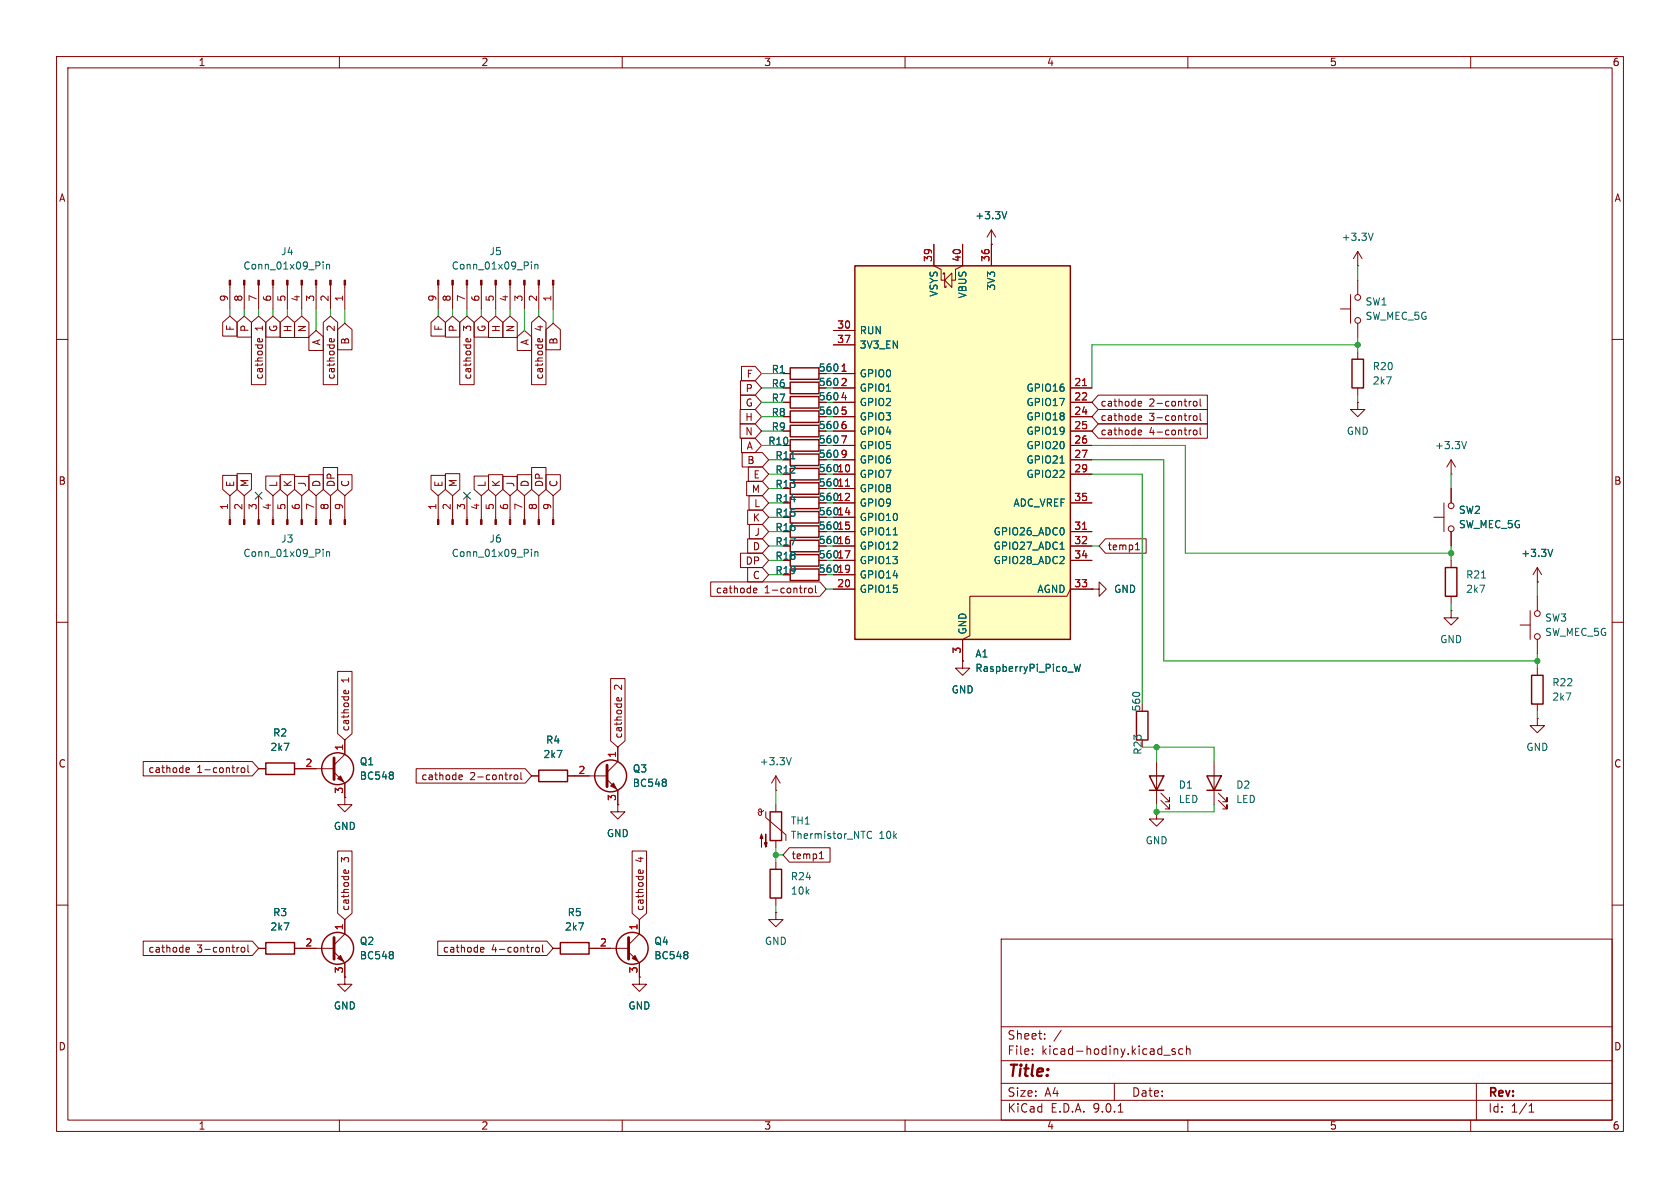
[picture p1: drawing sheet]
<svg xmlns="http://www.w3.org/2000/svg" width="297mm" height="210mm" viewBox="0 0 297 210" stroke-linecap="round" stroke-linejoin="round" font-family="sans-serif">
<g fill="none" stroke="#840000" stroke-width=".18">
<path d="M10 10h277v190h-277zM12 12h273v186h-273zM60 10v2M110 10v2M160 10v2M210 10v2M260 10v2M175.3 43.2h.1M175.3 40.6l-.8 1.3M175.3 40.6l.7 1.3M175.3 40.6v2.6M237 54.6h1.8"/>
<path d="M238.8 52.1v5.1M240 49.5v2.6M240 57.2v2.5M10 60h2M138.4 71.1h1.3M240 71.1v1.3h1.3l-1.3 1.3-1.2-1.3h1.2M240 71.1h.1M285 60h2M10 110h2M285 110h2M94 137.2h1.2M100.3 137.2h7"/>
<path d="M107.3 137.8l1.9 1.9v2.5M109.2 132.1v2.5l-1.9 1.9M137.2 139.7h.1M137.2 137.2l-.8 1.2M137.2 137.2l.7 1.2M137.2 137.2v2.5M61 141v1.2h1.2l-1.2 1.3-1.3-1.3h1.3M61 141h.1M109.2 142.2v1.3h1.3l-1.3 1.3-1.3-1.3h1.3M109.2 142.2h.1M10 160h2M61 172.7v1.3h1.2l-1.2 1.3-1.3-1.3h1.3"/>
<path d="M61 172.7h.1M177 166h108v32h-108zM285 160h2M60 198v2M110 198v2M160 198v2M177 194.5h108M177 191.5h108M177 187.5h108M177 181.5h108M182.5 186.3v.1M182.5 185.5v.1"/>
<path d="M184.7 183.6v.1M184.7 182.8v.1M187.6 182.1l-1.3 2M197 191.5v3M197.7 196.6h.8M205.7 186.5h1.2M207.7 185.5l-.3-.1-.2 .2v.2l.5 .2v.3h-.5M209.1 185.5l-.4-.1-.3 .3v.4l.1 .2h.6M209.7 185.5l.3-.1 .3 .1 .1 .9M209.7 184.9v1.5M210 198v2M260 198v2"/>
<path d="M261 191.5v6.5M270.3 196.6h.9M270.3 195.5l.4-.4v1.5"/>
<circle cx="240" cy="56.6" r=".51"/>
<circle cx="240" cy="52.6" r=".51"/>
</g>
<g fill="none" stroke="#840000" stroke-width=".25">
<path d="M139.7 70.1h5.1v2h-5.1zM139.7 80.3h5.1v2h-5.1zM95.2 136.1h5.1v2.1h-5.1z"/>
<circle cx="107.9" cy="137.2" r="2.82"/>
</g>
<path d="M178 37.4l-.4 1.3M139.8 81.1h.7M117.7 137.8l.1 .2-.1 .2M117.7 138.3l.1 .2-.1 .4M139.9 133.9l-.4 1.3" fill="none" stroke="#006464" stroke-width=".18"/>
<path d="M107.3 135.3v3.8" fill="none" stroke="#840000" stroke-width=".51"/>
<path d="M107.9 138.9l.6-.5 .5 1z" fill="#840000" stroke="#840000" stroke-width=".18"/>
<path d="M151.1 47h38.1v66h-38.1z" fill="#ffffc2"/>
<g fill="none" stroke="#840000" stroke-width=".25">
<path d="M151.1 47h38.1v66h-38.1zM139.7 67.6h5.1v2h-5.1zM139.7 72.6h5.1v2.1h-5.1zM139.7 77.7h5.1v2.1h-5.1zM139.7 65h5.1v2.1h-5.1zM139.7 75.2h5.1v2h-5.1zM239 63.5h2v5.1h-2zM139.7 95.5h5.1v2h-5.1zM139.7 93h5.1v2h-5.1zM139.7 98h5.1v2.1h-5.1zM139.7 87.9h5.1v2h-5.1zM139.7 85.3h5.1v2.1h-5.1z"/>
<path d="M139.7 90.4h5.1v2.1h-5.1zM139.7 82.8h5.1v2h-5.1zM139.7 100.6h5.1v2h-5.1zM255.5 100.3h2.1v5.1h-2.1zM270.8 119.4h2v5.1h-2zM47 134.9h5.1v2h-5.1zM200.9 125.7h2v5.1h-2zM203.2 137.2h2.5l-1.2 2.5zM203.2 139.7h2.5M213.4 137.2h2.5l-1.3 2.5zM213.4 139.7h2.5M136.1 153.7h2.1v5.1h-2.1z"/>
<path d="M136.1 143.5h2.1v5.1h-2.1zM47 166.6h5.1v2.1h-5.1zM99.1 166.6h5v2.1h-5z"/>
<circle cx="59.7" cy="135.9" r="2.82"/>
<circle cx="59.7" cy="167.6" r="2.82"/>
<circle cx="111.8" cy="167.6" r="2.82"/>
</g>
<g fill="none" stroke="#840000" stroke-width=".18">
<path d="M39.4 57l1.2-1.1 1.3 1.1v2.4h-2.5zM40.6 50.4v4.2M41.9 57l1.3-1.1 1.3 1.1v2.6h-2.6zM43.2 50.4v4.2M44.4 57l1.3-1.1 1.3 1.1v11h-2.6zM45.7 50.4v4.2M46.3 59.9v.5M47 57l1.3-1.1 1.2 1.1v2.6h-2.5zM48.3 50.4v4.2M49.5 57l1.3-1.1 1.3 1.1v2.7h-2.6zM50.8 50.4v4.2M52.1 57l1.2-1.1 1.3 1.1v2.7h-2.5z"/>
<path d="M53.3 50.4v4.2M54.6 59.5l1.3-1.1 1.3 1.1v2.5h-2.6zM55.9 50.4v4.2M57.1 57l1.3-1.1 1.3 1.1v11h-2.6zM58.4 50.4v4.2M59 59.9v.5M59.7 58.3l1.3-1.1 1.2 1.1v3.5h-2.5zM61 50.4v4.2M76.2 57l1.3-1.1 1.2 1.1v2.4h-2.5zM77.5 50.4v4.2M78.7 57l1.3-1.1 1.3 1.1v2.6h-2.6zM80 50.4v4.2"/>
<path d="M81.3 57l1.2-1.1 1.3 1.1v11h-2.5zM82.5 50.4v4.2M83.2 59.9v.5M83.8 57l1.3-1.1 1.3 1.1v2.6h-2.6zM85.1 50.4v4.2M86.4 57l1.2-1.1 1.3 1.1v2.7h-2.5zM87.6 50.4v4.2M88.9 57l1.3-1.1 1.2 1.1v2.7h-2.5zM90.2 50.4v4.2M91.4 59.5l1.3-1.1 1.3 1.1v2.5h-2.6zM92.7 50.4v4.2M94 57l1.2-1.1 1.3 1.1v11h-2.5z"/>
<path d="M95.2 50.4v4.2M95.9 59.9v.5M96.5 58.3l1.3-1.1 1.3 1.1v3.5h-2.6zM97.8 50.4v4.2M147.3 58.4h3.8M165.1 43.2v3.8l1.3 .6v1.9h.6M166.8 48.5v-.2h.2v2.5h.3v-.3M168.3 48.3v2.5l-1.3-1.3zM170.2 43.2v3.8l-1.3 .6v1.9h-.6M175.3 43.2h.1M175.3 43.2v3.8M240 47h.1"/>
<path d="M240 44.5l-.7 1.2M240 44.5l.8 1.2M240 44.5v2.5M45.6 60.4l-.1-.4 .3-.2 .2 .6M58.3 60.4l-.1-.4 .3-.2 .2 .6M82.4 60.4v-.4l.3-.2 .1 .6M95.1 60.4v-.4l.3-.2 .1 .6M130.8 72.4h2.7l1.1 1.3-1.1 1.2h-2.7zM130.8 74.9h2.7l1.1 1.3-1.1 1.3h-2.7zM130.9 67.3h2.6l1.1 1.3-1.1 1.3h-2.6zM130.9 69.8h2.6l1.1 1.3-1.1 1.3h-2.6zM131.1 64.8h2.4l1.1 1.2-1.1 1.3h-2.4z"/>
<path d="M131.1 77.5h2.4l1.1 1.2-1.1 1.3h-2.4zM138.4 66h1.3M138.4 68.6h1.3M138.4 71.1h1.3M138.4 73.7h1.3M138.4 76.2h1.3M138.4 78.7h1.3M147.3 61h3.8M147.3 66h3.8M147.3 68.6h3.8M147.3 71.1h3.8M147.3 73.7h3.8"/>
<path d="M147.3 76.2h3.8M147.3 78.7h3.8M189.2 68.6h3.8M189.2 71.1h3.8M189.2 73.7h3.8M189.2 76.2h3.8M189.2 78.7h3.8M194.2 74.9h19.2v2.6h-19.2l-1.2-1.3zM194.2 72.4h19.2v2.5h-19.2l-1.2-1.2zM194.2 69.8h19.2v2.6h-19.2l-1.2-1.3zM201.3 76.8h.5M201.3 76.1l.3-.1 .2 .3-.6 .1"/>
<path d="M201.3 71l.3-.1 .2 .3-.6 .2M201.3 73.5h.3l.2 .3-.6 .1M201.3 74.3h.5M201.3 71.7h.5M210.5 76h.1M210.5 73.5h.1M210.5 70.9h.1M211 76.1l.2-.1 .4 .1v.5l-.1 .2-.3 .1-.2-.2zM211 71.1l.2-.2 .4 .2v.4l-.1 .2-.3 .1-.2-.1zM211 73.6l.2-.1 .4 .1v.5l-.1 .2h-.3l-.2-.1zM212.2 75.6v1.1l.1 .2M212.2 70.5v1.1l.1 .2"/>
<path d="M212.2 73.1v1l.1 .2M240 62.2v1.3M240 68.6v1.3M39.4 84h2.5v2.5l-1.3 1.1-1.2-1.1zM40.6 87.6v4.2M41.9 83.7h2.6v2.8l-1.3 1.1-1.3-1.1zM43.2 87.6v4.2M45.7 87.6v4.2M47 84.2h2.5v2.3l-1.2 1.1-1.3-1.1zM48.3 87.6v4.2M49.5 83.9h2.6v2.6l-1.3 1.1-1.3-1.1zM50.8 87.6v4.2"/>
<path d="M52.1 84.2h2.5v2.3l-1.3 1.1-1.2-1.1zM53.3 87.6v4.2M54.6 83.9h2.6v2.6l-1.3 1.1-1.3-1.1zM55.9 87.6v4.2M57.1 82.6h2.6v3.9l-1.3 1.1-1.3-1.1zM58.4 87.6v4.2M59.7 83.9h2.5v2.6l-1.2 1.1-1.3-1.1zM61 87.6v4.2M76.2 84h2.5v2.5l-1.2 1.1-1.3-1.1zM77.5 87.6v4.2M78.7 83.7h2.6v2.8l-1.3 1.1-1.3-1.1zM80 87.6v4.2"/>
<path d="M82.5 87.6v4.2M83.8 84.2h2.6v2.3l-1.3 1.1-1.3-1.1zM85.1 87.6v4.2M86.4 83.9h2.5v2.6l-1.3 1.1-1.2-1.1zM87.6 87.6v4.2M88.9 84.2h2.5v2.3l-1.2 1.1-1.3-1.1zM90.2 87.6v4.2M91.4 83.9h2.6v2.6l-1.3 1.1-1.3-1.1zM92.7 87.6v4.2M94 82.6h2.5v3.9l-1.3 1.1-1.2-1.1zM95.2 87.6v4.2M96.5 83.9h2.6v2.6l-1.3 1.1-1.3-1.1z"/>
<path d="M97.8 87.6v4.2M130.9 97.8h3.9l1.1 1.3-1.1 1.2h-3.9zM131.2 80h3.6l1.1 1.3-1.1 1.3h-3.6zM132 85.1h2.8l1.1 1.3-1.1 1.2h-2.8zM132.2 90.2h2.6l1.1 1.2-1.1 1.3h-2.6zM132.2 95.2h2.6l1.1 1.3-1.1 1.3h-2.6zM132.3 82.5h2.5l1.1 1.3-1.1 1.3h-2.5zM132.4 87.6h2.4l1.1 1.3-1.1 1.3h-2.4zM132.5 92.7h2.3l1.1 1.3-1.1 1.3h-2.3zM147.3 81.3h3.8M147.3 83.8h3.8M147.3 86.4h3.8"/>
<path d="M147.3 88.9h3.8M147.3 91.4h3.8M147.3 94h3.8M147.3 96.5h3.8M147.3 99.1h3.8M189.2 81.3h3.8M189.2 83.8h3.8M189.2 88.9h3.8M189.2 94h3.8M189.2 96.5h3.8M189.2 99.1h3.8M195.4 95.2h7.2v2.6h-7.2l-1.1-1.3z"/>
<path d="M200.7 97.2h.8M200.9 96.2l.2-.3v1.3M253.5 91.4h1.8M255.3 88.9v5.1M256.5 83.8h.1M256.5 81.3v2.5M256.5 86.4v2.5M256.5 94v2.5M256.5 99.1v1.2M256.5 81.3l-.7 1.3M256.5 81.3l.8 1.3M59.7 118.7h2.5v11l-1.2 1.1-1.3-1.1z"/>
<path d="M107.9 120h2.6v11l-1.3 1.1-1.3-1.1zM125.6 102.9h19.3l1.1 1.2-1.1 1.3h-19.3zM132.2 100.3h2.6l1.1 1.3-1.1 1.3h-2.6zM133.3 104.7h.5M133.3 104h.3l.2 .3-.6 .1M142.5 104h.1M143 104.1l.2-.1 .4 .1v.5l-.1 .1-.3 .1-.2-.1zM144.2 103.5v1.1l.1 .2M147.3 101.6h3.8M147.3 104.1h3.8M170.2 116.8v1.3h1.2l-1.2 1.3-1.3-1.3h1.3M170.2 116.8h.1"/>
<path d="M193 104.1h-3.8l-.6 1.3h-17.2v7l-1.2 .6v3.8M193 104.1h1.3v-1.2l1.3 1.2-1.3 1.3v-1.3M193 104.1h.1M256.5 108v1.2h1.3l-1.3 1.3-1.2-1.3h1.2M256.5 108h.1M256.5 105.4v1.3M268.7 110.5h1.8M270.5 108v5M271.8 102.9h.1M271.8 100.3l-.8 1.3M271.8 100.3l.7 1.3M271.8 100.3v2.6"/>
<path d="M271.8 105.4v2.6M271.8 113v2.6M271.8 118.1v1.3M25.3 134.6h19.3l1.1 1.3-1.1 1.3h-19.3zM32.9 136.5h.5M32.9 135.8l.4-.1 .2 .3-.6 .1M42.1 135.7h.2M42.7 135.8l.3-.1 .3 .3v.3l-.3 .3-.3-.1-.1-.2zM43.8 135.3v1.1l.2 .2M45.7 135.9h1.3M52.1 135.9h7M59.1 136.5l1.9 1.9v2.6"/>
<path d="M60.8 122.6v-.4l.3-.2 .1 .6M61 130.8v2.6l-1.9 1.9M61.6 122.1v.5M73.6 135.9h19.3l1.1 1.3-1.1 1.2h-19.3zM81.2 137.8h.5M81.2 137h.4l.1 .3-.6 .1M90.4 137h.1M91 137h.3l.2 .2v.4l-.2 .2h-.3l-.1-.2zM92.1 136.6v1l.2 .2M94 137.2h1.2M100.3 137.2h3.8M109.1 123.8l-.1-.3 .3-.2 .2 .6"/>
<path d="M109.2 132.1v2.5M109.2 139.7v2.5M109.8 123.4v.4M204.5 134.6v7.6M214.6 134.6v7.6M271.8 127v1.3h1.2l-1.2 1.2-1.3-1.2h1.3M271.8 127h.1M271.8 124.5v1.2M59.7 150.4h2.5v11l-1.2 1.2-1.3-1.2zM60.8 154.3v-.3l.3-.2 .1 .6M61 141h.1M61.6 153.8v.5"/>
<path d="M109.2 142.2h.1M111.8 150.4h2.5v11l-1.3 1.2-1.2-1.2zM112.9 154.3v-.3l.3-.2 .1 .6M113.6 153.8v.5M134.1 143.3l.2-.3 .3 .1v.9l-.4 .1-.2-.5M134.1 143.3l.1 .2h.3l.5-.2M135.4 143.5v1l3.5 3.1v1M137.2 142.2v1.3M137.2 148.6v1.3M137.2 152.4v1.3M137.2 158.8v1.2M139.5 149.9h7.2v2.5h-7.2l-1.1-1.3z"/>
<path d="M144.9 151.8h.7M145 150.8l.2-.3v1.3M204.5 143.5v1.3h1.2l-1.2 1.3-1.3-1.3h1.3M204.5 143.5h.1M205.2 141.5l1.6 1.5v-.8v.8h-.8M205.2 140.2l1.6 1.5v-.7v.7h-.8M215.4 141.5l1.5 1.5v-.8v.8h-.7M215.4 140.2l1.5 1.5v-.7v.7h-.7M25.3 166.4h19.3l1.1 1.2-1.1 1.3h-19.3zM32.9 168.2h.5M32.9 167.5h.4l.2 .3-.6 .1M42.1 167.5h.2"/>
<path d="M42.7 167.5h.3l.3 .2v.4l-.3 .2-.3-.1-.1-.1zM43.8 167v1.1l.2 .2M45.7 167.6h1.3M52.1 167.6h7M59.1 168.3l1.9 1.9v2.5M61 172.7h.1M61 162.6v2.5l-1.9 1.9M77.4 166.4h19.3l1.1 1.2-1.1 1.3h-19.3zM85 168.2h.5M85 167.5h.4l.2 .3-.6 .1M94.2 167.5h.1M94.8 167.5h.3l.3 .2v.4l-.3 .2-.3-.1-.1-.1z"/>
<path d="M95.9 167v1.1l.2 .2M97.8 167.6h1.3M104.1 167.6h7M111.1 168.3l1.9 1.9v2.5M113 172.7v1.3h1.3l-1.3 1.3-1.2-1.3h1.2M113 172.7h.1M113 162.6v2.5l-1.9 1.9M137.2 161.3v1.3h1.2l-1.2 1.2-1.3-1.2h1.3M137.2 161.3h.1"/>
<circle cx="256.5" cy="93.5" r=".51"/>
<circle cx="256.5" cy="89.4" r=".51"/>
<circle cx="271.8" cy="112.5" r=".51"/>
<circle cx="271.8" cy="108.5" r=".51"/>
</g>
<path d="M191.4 68.2h.7M149.5 85.9h.7M191.4 93.6h.7" fill="none" stroke="#a90000" stroke-width=".18"/>
<g fill="none" stroke="#006464" stroke-width=".18">
<path d="M178 37.4l-.4 1.3M57.1 46.3v.1M57.1 46.7v.9M57.7 46.7v.9M57.7 46.8l.2-.1 .3 .1 .1 .8M93.9 46.3v.1M93.9 46.7v.9M94.6 46.8l.1-.1 .3 .1 .1 .8M94.6 46.7v.9M242.8 41.2l-.5 1.3M259.3 78l-.5 1.3M57.1 97.1v.1"/>
<path d="M57.1 97.5v.9M57.7 97.5v.9M57.7 97.6l.2-.1 .3 .1 .1 .8M93.9 97.1v.1M93.9 97.5v.9M94.6 97.6l.1-.1 .3 .1 .1 .8M94.6 97.5v.9M139.8 81.1h.7M157.9 94.6h.7M187.4 81.9h.7M187.4 97.1h.7M274.5 97.1l-.4 1.3"/>
<path d="M189.9 117.4l.3 1.3 .3-.9 .2 .9 .3-1.3M261.9 102.2h.7M69.4 136.5l.1 .2-.1 .3M69.4 137.1l.1 .2-.1 .4M117.7 137.8l.1 .2-.1 .2M117.7 138.3l.1 .2-.1 .4M153.3 147.7l.2 .5h.3l.3-.1M154.1 147.1l-.3-.2-.3 .1-.2 .5M69.4 168.3l.1 .2-.1 .2M69.4 168.8l.1 .2-.1 .4M121.5 168.3l.1 .2-.1 .2M121.5 168.8l.1 .2-.1 .4"/>
</g>
<g fill="#840000" stroke="#840000" stroke-width=".18">
<path d="M60.8 49.5h.3v.9h-.3z"/>
<path d="M58.3 49.5h.2v.9h-.2z"/>
<path d="M55.8 49.5h.2v.9h-.2z"/>
<path d="M53.2 49.5h.3v.9h-.3z"/>
<path d="M50.7 49.5h.2v.9h-.2z"/>
<path d="M48.1 49.5h.3v.9h-.3z"/>
<path d="M45.6 49.5h.2v.9h-.2z"/>
<path d="M43.1 49.5h.2v.9h-.2z"/>
<path d="M40.5 49.5h.3v.9h-.3z"/>
<path d="M111.8 169.4l.5-.5 .5 1z"/>
<path d="M40.5 91.8h.3v.9h-.3z"/>
<path d="M43.1 91.8h.2v.9h-.2z"/>
<path d="M45.6 91.8h.2v.9h-.2z"/>
<path d="M48.1 91.8h.3v.9h-.3z"/>
<path d="M50.7 91.8h.2v.9h-.2z"/>
<path d="M53.2 91.8h.3v.9h-.3z"/>
<path d="M55.8 91.8h.2v.9h-.2z"/>
<path d="M58.3 91.8h.2v.9h-.2z"/>
<path d="M60.8 91.8h.3v.9h-.3z"/>
<path d="M97.7 49.5h.2v.9h-.2z"/>
<path d="M95.1 49.5h.3v.9h-.3z"/>
<path d="M92.6 49.5h.2v.9h-.2z"/>
<path d="M90 49.5h.3v.9h-.3z"/>
<path d="M87.5 49.5h.3v.9h-.3z"/>
<path d="M85 49.5h.2v.9h-.2z"/>
<path d="M82.4 49.5h.3v.9h-.3z"/>
<path d="M79.9 49.5h.2v.9h-.2z"/>
<path d="M77.3 49.5h.3v.9h-.3z"/>
<path d="M77.3 91.8h.3v.9h-.3z"/>
<path d="M79.9 91.8h.2v.9h-.2z"/>
<path d="M82.4 91.8h.3v.9h-.3z"/>
<path d="M85 91.8h.2v.9h-.2z"/>
<path d="M87.5 91.8h.3v.9h-.3z"/>
<path d="M90 91.8h.3v.9h-.3z"/>
<path d="M92.6 91.8h.2v.9h-.2z"/>
<path d="M95.1 91.8h.3v.9h-.3z"/>
<path d="M97.7 91.8h.2v.9h-.2z"/>
<path d="M134.6 147.4l.3 .8h-.5l.2-.8v2.3z"/>
<path d="M135.4 147.4v2.3l-.3-.7h.5l-.2 .7z"/>
<path d="M59.7 169.4l.5-.5 .5 1z"/>
<path d="M60.2 137.2l.5 1-1-.5z"/>
</g>
<path d="M59.1 134v3.8M59.1 165.7v3.8M111.1 165.7v3.8" fill="none" stroke="#840000" stroke-width=".51"/>
<g fill="none" stroke="#009600" stroke-width=".18">
<path d="M40.6 54.6v1.3M43.2 54.6v1.3M45.7 54.6v1.3M48.3 54.6v1.3M50.8 54.6v1.3M53.3 54.6v1.3M55.9 54.6v3.8M58.4 54.6v1.3M61 54.6v2.6M77.5 54.6v1.3M80 54.6v1.3M82.5 54.6v1.3"/>
<path d="M85.1 54.6v1.3M87.6 54.6v1.3M90.2 54.6v1.3M92.7 54.6v3.8M95.2 54.6v1.3M97.8 54.6v2.6M240 47v2.5M240 59.7v2.5M134.6 78.7h3.8M134.6 76.2h3.8M134.6 73.7h3.8M134.6 66h3.8"/>
<path d="M134.6 68.6h3.8M134.6 71.1h3.8M193 78.7h16.5v19.1h47M240 69.9v1.2M240 61h-47v7.6M135.9 99.1h2.5M135.9 96.5h2.5M135.9 81.3h2.5M135.9 83.8h2.5M135.9 86.4h2.5M135.9 88.9h2.5M135.9 91.4h2.5"/>
<path d="M135.9 94h2.5M193 96.5h1.3M193 81.3h12.7v35.5h66.1M193 83.8h8.9v40.7M256.5 83.8v2.6M256.5 96.5v2.6M135.9 101.6h2.5M146 104.1h1.3M256.5 106.7v1.3M271.8 102.9v2.5M271.8 115.6v2.5M137.2 139.7v2.5"/>
<path d="M201.9 132.1h12.7v2.5M204.5 132.1v2.5M271.8 125.7v1.3M137.2 151.1h1.2M137.2 149.9v2.5M204.5 142.2v1.3h10.1v-1.3M137.2 160v1.3"/>
</g>
<path d="M45.1 87l1.2 1.2M46.3 87l-1.2 1.2M81.9 87l1.3 1.2M83.2 87l-1.3 1.2" fill="none" stroke="#000084" stroke-width=".18"/>
<g fill="#009600" stroke="#009600" stroke-width=".18">
<circle cx="240" cy="61" r=".46"/>
<circle cx="137.2" cy="151.1" r=".46"/>
<circle cx="204.5" cy="143.5" r=".46"/>
<circle cx="204.5" cy="132.1" r=".46"/>
<circle cx="271.8" cy="116.8" r=".46"/>
<circle cx="256.5" cy="97.8" r=".46"/>
</g>
<text font-size="2.8" fill="#840000" x="178" y="190.9">Title:</text>
<g font-size="2.1" fill="#840000">
<text x="178" y="184">Sheet:</text>
<text x="178" y="186.7">File:</text>
<text x="184.1" y="186.7">kicad-hodiny.kicad_sch</text>
<text x="178" y="196.9">KiCad</text>
<text x="178" y="194.1">Size:</text>
<text x="184.7" y="194.1">A4</text>
<text x="185.7" y="196.9">E.D.A.</text>
<text x="193.3" y="196.9">9.0.1</text>
<text x="200" y="194.1">Date:</text>
<text x="263" y="194.3">Rev:</text>
<text x="263" y="196.9">Id:</text>
<text x="267.1" y="196.9">1/1</text>
</g>
<g font-size="1.8" fill="#840000">
<text x="35" y="11.9">1</text>
<text x="85" y="11.9">2</text>
<text x="135" y="11.9">3</text>
<text x="185" y="11.9">4</text>
<text x="235" y="11.9">5</text>
<text x="285" y="11.9">6</text>
<text x="10.3" y="35.9">A</text>
<text x="285.3" y="35.9">A</text>
<text x="41.6" y="58.6" transform="rotate(-90 41.6 58.6)">F</text>
<text x="44.1" y="58.8" transform="rotate(-90 44.1 58.8)">P</text>
<text x="46.7" y="58.5" transform="rotate(-90 46.7 58.5)">1</text>
<text x="49.2" y="58.8" transform="rotate(-90 49.2 58.8)">G</text>
<text x="51.8" y="58.8" transform="rotate(-90 51.8 58.8)">H</text>
<text x="54.3" y="58.8" transform="rotate(-90 54.3 58.8)">N</text>
<text x="59.4" y="58.5" transform="rotate(-90 59.4 58.5)">2</text>
<text x="78.4" y="58.6" transform="rotate(-90 78.4 58.6)">F</text>
<text x="81" y="58.8" transform="rotate(-90 81 58.8)">P</text>
<text x="83.5" y="58.5" transform="rotate(-90 83.5 58.5)">3</text>
<text x="86" y="58.8" transform="rotate(-90 86 58.8)">G</text>
<text x="88.6" y="58.8" transform="rotate(-90 88.6 58.8)">H</text>
<text x="91.1" y="58.8" transform="rotate(-90 91.1 58.8)">N</text>
<text x="96.2" y="58.5" transform="rotate(-90 96.2 58.5)">4</text>
<text x="56.8" y="61.1" transform="rotate(-90 56.8 61.1)">A</text>
<text x="61.9" y="61" transform="rotate(-90 61.9 61)">B</text>
<text x="93.7" y="61.1" transform="rotate(-90 93.7 61.1)">A</text>
<text x="98.7" y="61" transform="rotate(-90 98.7 61)">B</text>
<text x="144.6" y="65.9">560</text>
<text x="46.7" y="67.2" transform="rotate(-90 46.7 67.2)">cathode</text>
<text x="59.4" y="67.2" transform="rotate(-90 59.4 67.2)">cathode</text>
<text x="83.5" y="67.2" transform="rotate(-90 83.5 67.2)">cathode</text>
<text x="96.2" y="67.2" transform="rotate(-90 96.2 67.2)">cathode</text>
<text x="131.7" y="69.5">P</text>
<text x="131.9" y="67">F</text>
<text x="144.6" y="71">560</text>
<text x="144.6" y="68.4">560</text>
<text x="131.7" y="74.6">H</text>
<text x="131.7" y="77.2">N</text>
<text x="131.7" y="72.1">G</text>
<text x="144.6" y="73.5">560</text>
<text x="144.6" y="76">560</text>
<text x="194.5" y="77.2">cathode</text>
<text x="194.5" y="74.6">cathode</text>
<text x="194.5" y="72.1">cathode</text>
<text x="203.1" y="77.2">4-control</text>
<text x="203.1" y="74.6">3-control</text>
<text x="203.1" y="72.1">2-control</text>
<text x="131.9" y="79.7">A</text>
<text x="132" y="82.2">B</text>
<text x="137" y="81.4">R11</text>
<text x="137" y="83.9">R12</text>
<text x="144.6" y="81.1">560</text>
<text x="144.6" y="83.7">560</text>
<text x="144.6" y="78.6">560</text>
<text x="10.3" y="85.9">B</text>
<text x="41.6" y="86.2" transform="rotate(-90 41.6 86.2)">E</text>
<text x="44.1" y="86.2" transform="rotate(-90 44.1 86.2)">M</text>
<text x="49.2" y="86.2" transform="rotate(-90 49.2 86.2)">L</text>
<text x="51.8" y="86.2" transform="rotate(-90 51.8 86.2)">K</text>
<text x="54.3" y="86.2" transform="rotate(-90 54.3 86.2)">J</text>
<text x="56.8" y="86.2" transform="rotate(-90 56.8 86.2)">D</text>
<text x="59.4" y="86.2" transform="rotate(-90 59.4 86.2)">DP</text>
<text x="61.9" y="86.2" transform="rotate(-90 61.9 86.2)">C</text>
<text x="78.4" y="86.2" transform="rotate(-90 78.4 86.2)">E</text>
<text x="81" y="86.2" transform="rotate(-90 81 86.2)">M</text>
<text x="86" y="86.2" transform="rotate(-90 86 86.2)">L</text>
<text x="88.6" y="86.2" transform="rotate(-90 88.6 86.2)">K</text>
<text x="91.1" y="86.2" transform="rotate(-90 91.1 86.2)">J</text>
<text x="93.7" y="86.2" transform="rotate(-90 93.7 86.2)">D</text>
<text x="96.2" y="86.2" transform="rotate(-90 96.2 86.2)">DP</text>
<text x="98.7" y="86.2" transform="rotate(-90 98.7 86.2)">C</text>
<text x="132.8" y="87.3">M</text>
<text x="133.1" y="84.8">E</text>
<text x="133.2" y="89.9">L</text>
<text x="137" y="89">R14</text>
<text x="137" y="86.5">R13</text>
<text x="144.6" y="88.7">560</text>
<text x="144.6" y="86.2">560</text>
<text x="285.3" y="85.9">B</text>
<text x="133" y="92.4">K</text>
<text x="133.3" y="94.9">J</text>
<text x="137" y="94.1">R16</text>
<text x="137" y="91.5">R15</text>
<text x="144.6" y="93.8">560</text>
<text x="144.6" y="91.3">560</text>
<text x="131.7" y="100">DP</text>
<text x="133" y="97.5">D</text>
<text x="137" y="96.6">R17</text>
<text x="137" y="99.2">R18</text>
<text x="137" y="101.7">R19</text>
<text x="144.6" y="96.4">560</text>
<text x="144.6" y="98.9">560</text>
<text x="144.6" y="101.4">560</text>
<text x="195.7" y="97.5">temp1</text>
<text x="126.5" y="105.1">cathode</text>
<text x="133" y="102.6">C</text>
<text x="135.1" y="105.1">1-control</text>
<text x="61.9" y="120.7" transform="rotate(-90 61.9 120.7)">1</text>
<text x="110.2" y="122" transform="rotate(-90 110.2 122)">2</text>
<text x="61.9" y="129.4" transform="rotate(-90 61.9 129.4)">cathode</text>
<text x="110.2" y="130.7" transform="rotate(-90 110.2 130.7)">cathode</text>
<text x="10.3" y="135.9">C</text>
<text x="26.1" y="136.8">cathode</text>
<text x="34.8" y="136.8">1-control</text>
<text x="285.3" y="135.9">C</text>
<text x="74.4" y="138.1">cathode</text>
<text x="83.1" y="138.1">2-control</text>
<text x="61.9" y="152.5" transform="rotate(-90 61.9 152.5)">3</text>
<text x="114" y="152.5" transform="rotate(-90 114 152.5)">4</text>
<text x="139.9" y="152.1">temp1</text>
<text x="61.9" y="161.1" transform="rotate(-90 61.9 161.1)">cathode</text>
<text x="114" y="161.1" transform="rotate(-90 114 161.1)">cathode</text>
<text x="26.1" y="168.6">cathode</text>
<text x="34.8" y="168.6">3-control</text>
<text x="78.2" y="168.6">cathode</text>
<text x="86.9" y="168.6">4-control</text>
<text x="10.3" y="185.9">D</text>
<text x="285.3" y="185.9">D</text>
<text x="35" y="199.9">1</text>
<text x="85" y="199.9">2</text>
<text x="135" y="199.9">3</text>
<text x="185" y="199.9">4</text>
<text x="235" y="199.9">5</text>
<text x="285" y="199.9">6</text>
</g>
<g font-size="1.8" fill="#006464">
<text x="172.3" y="39">+3.3V</text>
<text x="42.9" y="47.9">Conn_01x09_Pin</text>
<text x="49.6" y="45.3">J4</text>
<text x="79.8" y="47.9">Conn_01x09_Pin</text>
<text x="86.4" y="45.3">J5</text>
<text x="237.1" y="42.8">+3.3V</text>
<text x="166" y="52.6" transform="rotate(-90 166 52.6)">VSYS</text>
<text x="171" y="52.9" transform="rotate(-90 171 52.9)">VBUS</text>
<text x="176.1" y="51.5" transform="rotate(-90 176.1 51.5)">3V3</text>
<text x="151.9" y="59.3">RUN</text>
<text x="241.3" y="54.2">SW1</text>
<text x="241.3" y="56.7">SW_MEC_5G</text>
<text x="148.5" y="65.8">1</text>
<text x="151.9" y="61.8">3V3_EN</text>
<text x="242.6" y="65.6">R20</text>
<text x="136.3" y="71.2">R7</text>
<text x="136.3" y="68.7">R6</text>
<text x="136.3" y="66.1">R1</text>
<text x="148.5" y="68.3">2</text>
<text x="148.5" y="70.9">4</text>
<text x="151.9" y="66.9">GPIO0</text>
<text x="151.9" y="69.4">GPIO1</text>
<text x="151.9" y="72">GPIO2</text>
<text x="181.4" y="69.4">GPIO16</text>
<text x="181.4" y="72">GPIO17</text>
<text x="242.6" y="68.2">2k7</text>
<text x="136.3" y="73.8">R8</text>
<text x="136.3" y="76.3">R9</text>
<text x="148.5" y="73.4">5</text>
<text x="148.5" y="75.9">6</text>
<text x="151.9" y="74.5">GPIO3</text>
<text x="151.9" y="77.1">GPIO4</text>
<text x="181.4" y="74.5">GPIO18</text>
<text x="181.4" y="77.1">GPIO19</text>
<text x="238" y="77.1">GND</text>
<text x="135.7" y="78.8">R10</text>
<text x="147.9" y="83.6">10</text>
<text x="148.5" y="78.5">7</text>
<text x="148.5" y="81">9</text>
<text x="151.9" y="79.6">GPIO5</text>
<text x="151.9" y="82.1">GPIO6</text>
<text x="181.4" y="79.6">GPIO20</text>
<text x="181.4" y="82.1">GPIO21</text>
<text x="253.6" y="79.6">+3.3V</text>
<text x="147.9" y="86.1">11</text>
<text x="147.9" y="88.6">12</text>
<text x="151.9" y="84.7">GPIO7</text>
<text x="151.9" y="87.2">GPIO8</text>
<text x="151.9" y="89.8">GPIO9</text>
<text x="179.1" y="89.8">ADC_VREF</text>
<text x="181.4" y="84.7">GPIO22</text>
<text x="147.9" y="91.2">14</text>
<text x="147.9" y="93.7">15</text>
<text x="151.9" y="92.3">GPIO10</text>
<text x="151.9" y="94.8">GPIO11</text>
<text x="175.6" y="94.8">GPIO26_ADC0</text>
<text x="257.8" y="91">SW2</text>
<text x="257.8" y="93.6">SW_MEC_5G</text>
<text x="42.9" y="98.7">Conn_01x09_Pin</text>
<text x="49.6" y="96.1">J3</text>
<text x="79.8" y="98.7">Conn_01x09_Pin</text>
<text x="86.4" y="96.1">J6</text>
<text x="147.9" y="96.3">16</text>
<text x="147.9" y="98.8">17</text>
<text x="147.9" y="101.3">19</text>
<text x="151.9" y="97.4">GPIO12</text>
<text x="151.9" y="99.9">GPIO13</text>
<text x="175.6" y="97.4">GPIO27_ADC1</text>
<text x="175.6" y="99.9">GPIO28_ADC2</text>
<text x="268.8" y="98.7">+3.3V</text>
<text x="151.9" y="102.5">GPIO14</text>
<text x="151.9" y="105">GPIO15</text>
<text x="183.3" y="105">AGND</text>
<text x="196.9" y="105">GND</text>
<text x="259.1" y="105">2k7</text>
<text x="259.1" y="102.5">R21</text>
<text x="171" y="112.3" transform="rotate(-90 171 112.3)">GND</text>
<text x="254.5" y="113.9">GND</text>
<text x="273.1" y="110.1">SW3</text>
<text x="273.1" y="112.6">SW_MEC_5G</text>
<text x="172.3" y="116.4">A1</text>
<text x="172.3" y="119">RaspberryPi_Pico_W</text>
<text x="168.1" y="122.8">GND</text>
<text x="201.8" y="125.9" transform="rotate(-90 201.8 125.9)">560</text>
<text x="274.3" y="124.1">2k7</text>
<text x="274.3" y="121.5">R22</text>
<text x="48.2" y="130.4">R2</text>
<text x="96.4" y="131.7">R4</text>
<text x="47.7" y="132.9">2k7</text>
<text x="63.5" y="135.5">Q1</text>
<text x="96" y="134.2">2k7</text>
<text x="111.8" y="136.8">Q3</text>
<text x="134.2" y="135.5">+3.3V</text>
<text x="202" y="133.5" transform="rotate(-90 202 133.5)">R23</text>
<text x="269.7" y="132.9">GND</text>
<text x="63.5" y="138">BC548</text>
<text x="111.8" y="139.3">BC548</text>
<text x="208.3" y="139.6">D1</text>
<text x="208.3" y="142.2">LED</text>
<text x="218.4" y="139.6">D2</text>
<text x="218.4" y="142.2">LED</text>
<text x="58.9" y="146.9">GND</text>
<text x="107.2" y="148.2">GND</text>
<text x="139.7" y="148.5">Thermistor_NTC</text>
<text x="139.7" y="146">TH1</text>
<text x="155.4" y="148.5">10k</text>
<text x="202.4" y="149.5">GND</text>
<text x="139.7" y="155.8">R24</text>
<text x="139.7" y="158.3">10k</text>
<text x="47.7" y="164.7">2k7</text>
<text x="48.2" y="162.2">R3</text>
<text x="63.5" y="167.2">Q2</text>
<text x="99.8" y="164.7">2k7</text>
<text x="100.3" y="162.2">R5</text>
<text x="115.6" y="167.2">Q4</text>
<text x="135.1" y="167.2">GND</text>
<text x="63.5" y="169.8">BC548</text>
<text x="115.6" y="169.8">BC548</text>
<text x="58.9" y="178.7">GND</text>
<text x="111" y="178.7">GND</text>
</g>
<g font-size="1.8" fill="#a90000">
<text x="164.8" y="46.4" transform="rotate(-90 164.8 46.4)">39</text>
<text x="169.9" y="46.4" transform="rotate(-90 169.9 46.4)">40</text>
<text x="175" y="46.4" transform="rotate(-90 175 46.4)">36</text>
<text x="40.4" y="53.4" transform="rotate(-90 40.4 53.4)">9</text>
<text x="42.9" y="53.4" transform="rotate(-90 42.9 53.4)">8</text>
<text x="45.5" y="53.4" transform="rotate(-90 45.5 53.4)">7</text>
<text x="48" y="53.4" transform="rotate(-90 48 53.4)">6</text>
<text x="50.5" y="53.4" transform="rotate(-90 50.5 53.4)">5</text>
<text x="53.1" y="53.4" transform="rotate(-90 53.1 53.4)">4</text>
<text x="55.6" y="53.4" transform="rotate(-90 55.6 53.4)">3</text>
<text x="58.2" y="53.4" transform="rotate(-90 58.2 53.4)">2</text>
<text x="60.7" y="53.4" transform="rotate(-90 60.7 53.4)">1</text>
<text x="77.2" y="53.4" transform="rotate(-90 77.2 53.4)">9</text>
<text x="79.8" y="53.4" transform="rotate(-90 79.8 53.4)">8</text>
<text x="82.3" y="53.4" transform="rotate(-90 82.3 53.4)">7</text>
<text x="84.8" y="53.4" transform="rotate(-90 84.8 53.4)">6</text>
<text x="87.4" y="53.4" transform="rotate(-90 87.4 53.4)">5</text>
<text x="89.9" y="53.4" transform="rotate(-90 89.9 53.4)">4</text>
<text x="92.5" y="53.4" transform="rotate(-90 92.5 53.4)">3</text>
<text x="95" y="53.4" transform="rotate(-90 95 53.4)">2</text>
<text x="97.5" y="53.4" transform="rotate(-90 97.5 53.4)">1</text>
<text x="147.9" y="58.2">30</text>
<text x="147.9" y="60.7">37</text>
<text x="189.8" y="68.3">21</text>
<text x="189.8" y="70.9">22</text>
<text x="189.8" y="73.4">24</text>
<text x="189.8" y="75.9">25</text>
<text x="189.8" y="78.5">26</text>
<text x="189.8" y="81">27</text>
<text x="189.8" y="83.6">29</text>
<text x="189.8" y="88.6">35</text>
<text x="40.4" y="90.2" transform="rotate(-90 40.4 90.2)">1</text>
<text x="42.9" y="90.2" transform="rotate(-90 42.9 90.2)">2</text>
<text x="45.5" y="90.2" transform="rotate(-90 45.5 90.2)">3</text>
<text x="48" y="90.2" transform="rotate(-90 48 90.2)">4</text>
<text x="50.5" y="90.2" transform="rotate(-90 50.5 90.2)">5</text>
<text x="53.1" y="90.2" transform="rotate(-90 53.1 90.2)">6</text>
<text x="55.6" y="90.2" transform="rotate(-90 55.6 90.2)">7</text>
<text x="58.2" y="90.2" transform="rotate(-90 58.2 90.2)">8</text>
<text x="60.7" y="90.2" transform="rotate(-90 60.7 90.2)">9</text>
<text x="77.2" y="90.2" transform="rotate(-90 77.2 90.2)">1</text>
<text x="79.8" y="90.2" transform="rotate(-90 79.8 90.2)">2</text>
<text x="82.3" y="90.2" transform="rotate(-90 82.3 90.2)">3</text>
<text x="84.8" y="90.2" transform="rotate(-90 84.8 90.2)">4</text>
<text x="87.4" y="90.2" transform="rotate(-90 87.4 90.2)">5</text>
<text x="89.9" y="90.2" transform="rotate(-90 89.9 90.2)">6</text>
<text x="92.5" y="90.2" transform="rotate(-90 92.5 90.2)">7</text>
<text x="95" y="90.2" transform="rotate(-90 95 90.2)">8</text>
<text x="97.5" y="90.2" transform="rotate(-90 97.5 90.2)">9</text>
<text x="189.8" y="93.7">31</text>
<text x="189.8" y="96.3">32</text>
<text x="189.8" y="98.8">34</text>
<text x="147.9" y="103.9">20</text>
<text x="189.8" y="103.9">33</text>
<text x="169.9" y="115.6" transform="rotate(-90 169.9 115.6)">3</text>
<text x="53.9" y="135.6">2</text>
<text x="60.7" y="132.8" transform="rotate(-90 60.7 132.8)">1</text>
<text x="102.2" y="136.9">2</text>
<text x="109" y="134.1" transform="rotate(-90 109 134.1)">1</text>
<text x="60.7" y="140.4" transform="rotate(-90 60.7 140.4)">3</text>
<text x="109" y="141.7" transform="rotate(-90 109 141.7)">3</text>
<text x="53.9" y="167.4">2</text>
<text x="60.7" y="164.5" transform="rotate(-90 60.7 164.5)">1</text>
<text x="106" y="167.4">2</text>
<text x="112.8" y="164.5" transform="rotate(-90 112.8 164.5)">1</text>
<text x="60.7" y="172.2" transform="rotate(-90 60.7 172.2)">3</text>
<text x="112.8" y="172.2" transform="rotate(-90 112.8 172.2)">3</text>
</g>
</svg>
